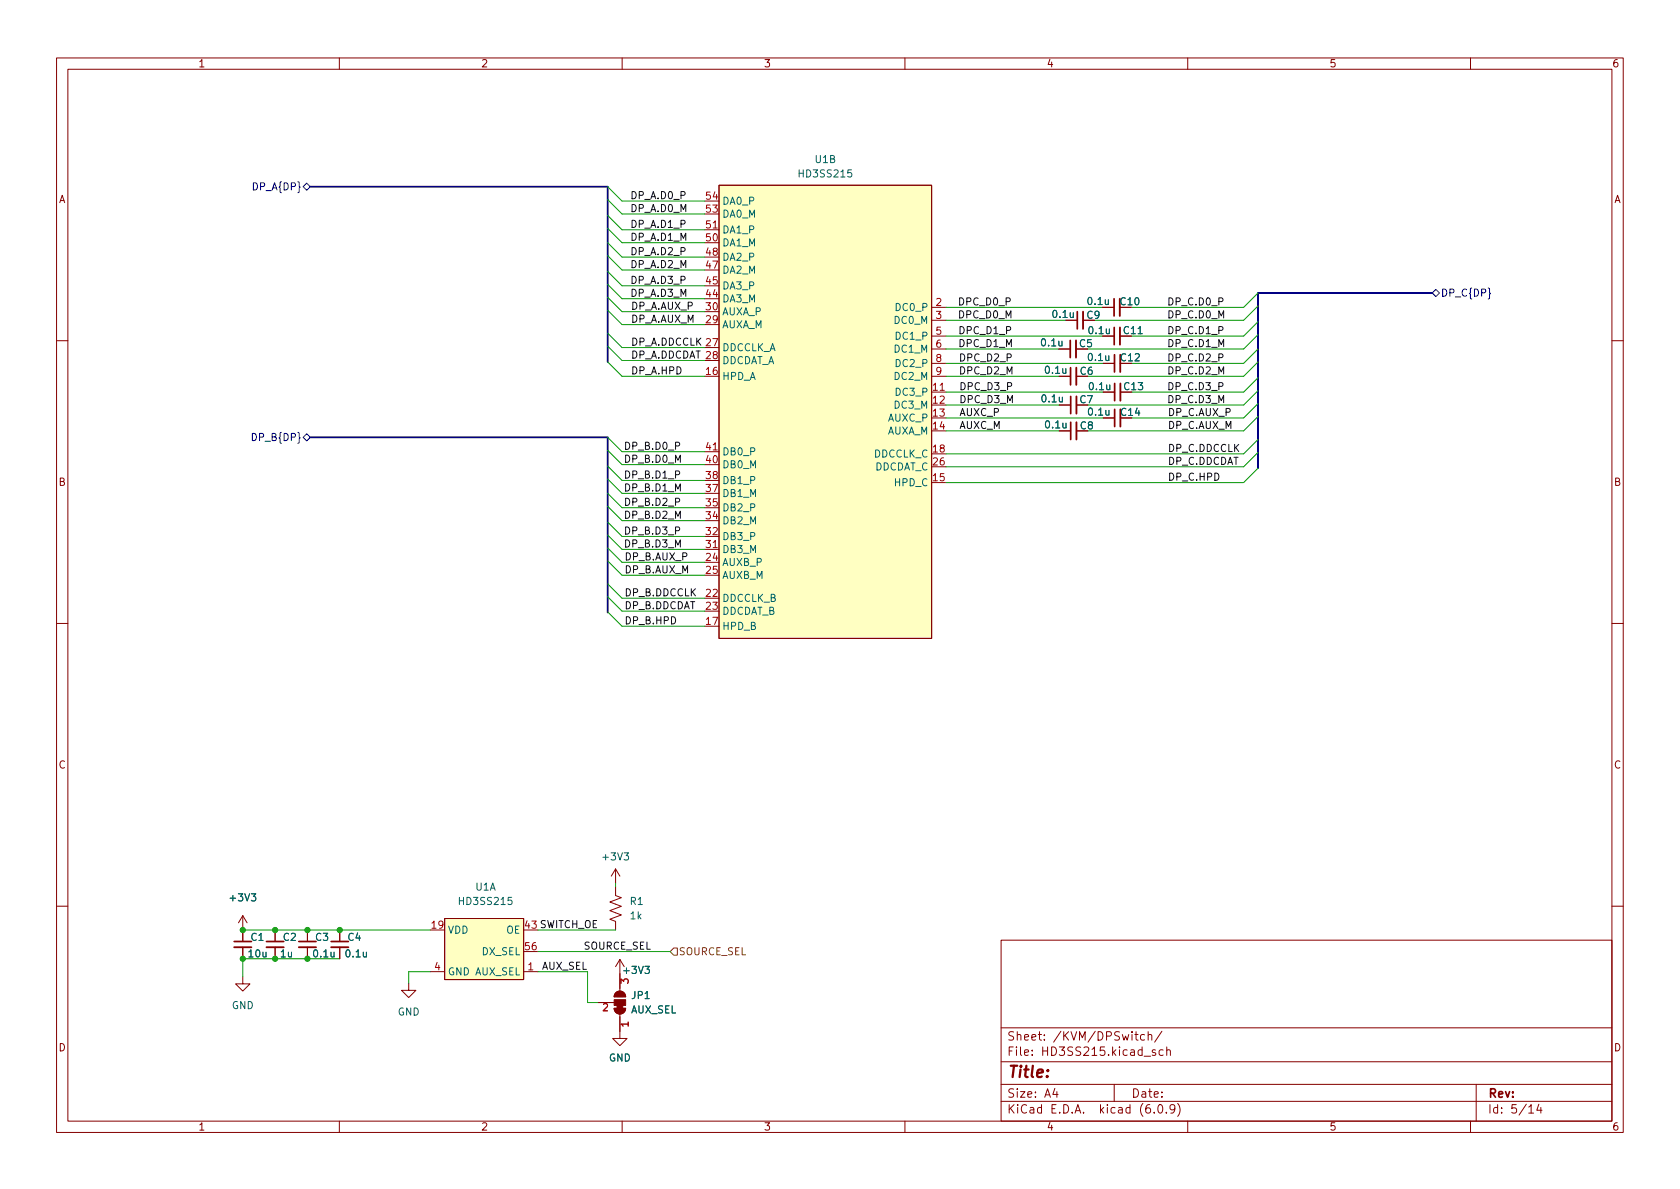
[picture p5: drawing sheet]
<svg xmlns="http://www.w3.org/2000/svg" width="297mm" height="210mm" viewBox="0 0 297 210" stroke-linecap="round" stroke-linejoin="round" font-family="sans-serif">
<g fill="none" stroke="#840000" stroke-width=".18">
<path d="M10 10.2h277v190.1h-277zM12 12.2h273v186.1h-273zM60 10.2v2M110 10.2v2M160 10.2v2M210 10.2v2M260 10.2v2M127.1 32.8h37.6v80.1h-37.6zM124.6 40.6h2.5M164.7 54.4h2.6M164.7 56.6h2.6M164.7 59.4h2.6"/>
<path d="M188.4 56.6h2.1M191.5 56.6h2M194.9 54.4h2.1M195 59.4h2M198 59.4h2.1M10 60.2h2M124.6 79.9h2.5M164.7 69.3h2.6M164.7 61.7h2.6M164.7 64.3h2.6M164.7 66.5h2.6M187.2 61.7h2"/>
<path d="M187.2 66.5h2.1M187.3 71.6h2M187.3 76.2h2M190.2 61.7h2.1M190.3 66.5h2M190.3 71.6h2.1M190.3 76.2h2.1M195 64.3h2.1M195 69.3h2.1M195 73.9h2.1M198.1 69.3h2M285 60.2h2"/>
<path d="M124.6 97.1h2.5M10 110.2h2M285 110.2h2M108.8 156.8v1.6l1.1 .3-2.1 .8 2.1 .8-2.1 .7 2.1 .8-2.1 .8 1 .3v1.6M108.8 153.7l-.7 1.2M108.8 153.7v2.5M108.8 153.7l.8 1.2M10 160.2h2M42.9 172.7v1.3h1.3l-1.3 1.3-1.2-1.3h1.2M42.9 161.9v4.6M42.9 167.5v2M42.9 161.9l-.7 1.3"/>
<path d="M42.9 161.9l.8 1.3M48.6 164.5v2M48.6 167.5v2M54.4 164.5v2M54.4 167.5v2M60.1 164.5v2M60.1 167.5v2M72.3 173.9v1.2h1.2l-1.2 1.3-1.3-1.3h1.3M76.1 171.8h2.5M78.6 162.4h14v10.8h-14zM92.6 171.8h2.5M105.8 177.3h2.8"/>
<path d="M108.6 178.3h2a1.02 1.02 0 0 1-1 1 1.02 1.02 0 0 1-1-1zM108.9 175.6a1.02 1.02 0 0 1 1.1-.3 1.02 1.02 0 0 1 .6 1h-2zM109.6 179.3v4.3h1.3l-1.3 1.3-1.3-1.3h1.3M109.6 169.7v5.6M109.6 169.7l-.8 1.2M109.6 169.7l.8 1.2M177 166.3h108v32h-108zM285 160.2h2M60 198.3v2M110 198.3v2M160 198.3v2M177 194.8h108"/>
<path d="M177 191.8h108M177 187.8h108M177 181.8h108M186.5 192.5l-.4 1h1M186.9 193v1M197 191.8v3M200.6 182.9h.6M200.9 182.4v1.3l.3 .2M202.4 183l-.5-.1-.3 .3v.4l.2 .3h.6M203 183.1l.2-.2 .4 .1v.9M203 182.4v1.5M204.1 196.7v.1"/>
<path d="M204.3 185.7l-.4-.1-.2 .2 .1 .3 .5 .1v.4h-.6M204.9 195.4l.2-.1a.81 .81 0 0 1 .6 .7 .81 .81 0 0 1-.3 .8h-.2a.81 .81 0 0 1-.6-.6 .81 .81 0 0 1 .3-.8zM205.4 182.4l-1.3 1.9M205.6 185.7l-.4-.1-.3 .3v.4l.2 .3h.5M206.2 196.7v.1M206.3 185.8l.2-.2 .4 .1v.9M206.3 185.1v1.5M207.7 196l-.3 .3h-.3l-.2-.3 .1-.6 .4-.1 .2 .2a.99 .99 0 0 1-.3 1.3h-.3M208.2 195.1a1.72 1.72 0 0 1 0 2.3M210 198.3v2M260 198.3v2M261 191.8v6.5"/>
<path d="M270.3 195.8l.4-.5v1.5M270.3 196.8h.9M272.1 195.3l-.4 1h.9M272.4 195.8v1"/>
</g>
<g fill="none" stroke="#840000" stroke-width=".33">
<path d="M191.5 55.1v3.1M198 52.8v3.1M198 57.9v3.1M190.2 60.2v3M190.3 65v3.1M190.3 70.1v3M190.3 74.7v3M198.1 62.7v3.1M198.1 67.8v3.1M198.1 72.4v3M41.4 167.5h3M47.1 167.5h3.1"/>
<path d="M52.8 167.5h3.1M58.5 167.5h3.1"/>
</g>
<g fill="none" stroke="#840000" stroke-width=".3">
<path d="M190.5 55.1v3.1M197 52.8v3.1M197 57.9v3.1M189.2 60.2v3M189.3 65v3.1M189.3 70.1v3M189.3 74.7v3M197.1 62.7v3.1M197.1 67.8v3.1M197.1 72.4v3M41.4 166.5h3M47.1 166.5h3.1"/>
<path d="M52.8 166.5h3.1M58.5 166.5h3.1"/>
</g>
<g fill="#ffffc2" stroke="#ffffc2" stroke-width=".18">
<path d="M78.6 162.4h14v10.8h-14z"/>
<path d="M127.1 32.8h37.6v80.1h-37.6z"/>
</g>
<g fill="#840000" stroke="#840000" stroke-width=".18">
<path d="M109.1 177.8h1v.5h-1z"/>
<path d="M108.6 178.3h2a1.02 1.02 0 0 1-1 1 1.02 1.02 0 0 1-1-1z"/>
<path d="M108.6 176.8h2v1h-2z"/>
<path d="M108.9 175.6a1.02 1.02 0 0 1 1.1-.3 1.02 1.02 0 0 1 .6 1h-2z"/>
</g>
<path d="M53.6 33l.6-.6 .7 .6-.7 .6zM253.2 51.8l.7-.6 .6 .6-.6 .6zM53.6 77.3l.6-.6 .7 .6-.7 .7z" fill="none" stroke="#000084" stroke-width=".18"/>
<path d="M119.1 167.6h.7v1.3h-.7l-.6-.6z" fill="none" stroke="#725600" stroke-width=".18"/>
<path d="M54.9 33h52.5v31M253.2 51.8h-30.8v31M54.9 77.3h52.5v31" fill="none" stroke="#000084" stroke-width=".3"/>
<g fill="none" stroke="#009600" stroke-width=".18">
<path d="M107.4 38.1l2.6 2.5h14.6M107.4 33l2.6 2.6h14.6M107.4 35.3l2.6 2.5h14.6M107.4 52.6l2.6 2.5h14.6M107.4 54.9l2.6 2.5h14.6M107.4 45.2l2.6 2.5h14.6M107.4 40.4l2.6 2.5h14.6M107.4 42.9l2.6 2.6h14.6M107.4 48l2.6 2.5h14.6M107.4 58.9l2.6 2.6h14.6M107.4 50.3l2.6 2.5h14.6M167.3 56.6h21.1"/>
<path d="M167.3 54.4h27.6M167.3 59.4h27.7M222.4 59.2l-2.5 2.5h-27.6M222.4 54.1l-2.5 2.5h-26.4M222.4 51.8l-2.5 2.6h-19.9M222.4 56.9l-2.5 2.5h-19.8M107.4 64l2.6 2.5h14.6M107.4 61.2l2.6 2.5h14.6M107.4 79.6l2.6 2.6h14.6M107.4 77.3l2.6 2.6h14.6M167.3 73.9h27.7M167.3 61.7h19.9"/>
<path d="M167.3 69.3h27.7M167.3 64.3h27.7M167.3 66.5h19.9M167.3 76.2h20M167.3 71.6h20M222.4 71.4l-2.5 2.5h-19.8M222.4 66.8l-2.5 2.5h-19.8M222.4 61.7l-2.5 2.6h-19.8M222.4 64l-2.5 2.5h-27.6M222.4 73.7l-2.5 2.5h-27.5M222.4 77.7l-2.5 2.6h-52.6M222.4 69.1l-2.5 2.5h-27.5"/>
<path d="M107.4 84.7l2.6 2.5h14.6M107.4 89.5l2.6 2.6h14.6M107.4 82.4l2.6 2.6h14.6M107.4 87.2l2.6 2.6h14.6M107.4 99.2l2.6 2.5h14.6M107.4 96.9l2.6 2.5h14.6M107.4 92.3l2.6 2.6h14.6M107.4 94.6l2.6 2.5h14.6M222.4 80l-2.5 2.5h-52.6M222.4 82.8l-2.5 2.5h-52.6M107.4 105.5l2.6 2.6h14.6M107.4 108.2l2.6 2.5h14.6"/>
<path d="M107.4 103.2l2.6 2.6h14.6M108.8 156.2v.6M42.9 164.5h33.2M60.1 169.5h-17.2v3.2M76.1 171.8h-3.8v2.1M95.1 164.5h13.7M95.1 171.8h8.8v5.5h1.9M95.1 168.3h23.4"/>
</g>
<g fill="#009600" stroke="#009600" stroke-width=".18">
<circle cx="42.9" cy="164.5" r=".46"/>
<circle cx="48.6" cy="164.5" r=".46"/>
<circle cx="54.4" cy="164.5" r=".46"/>
<circle cx="60.1" cy="164.5" r=".46"/>
<circle cx="54.4" cy="169.5" r=".46"/>
<circle cx="48.6" cy="169.5" r=".46"/>
<circle cx="42.9" cy="169.5" r=".46"/>
</g>
<text font-size="2.8" fill="#840000" x="178" y="190.6">Title:</text>
<g font-size="2.1" fill="#840000">
<text x="178" y="184">Sheet: /KVM/DPSwitch/</text>
<text x="178" y="186.7">File: HD3SS215.kicad_sch</text>
<text x="178" y="196.9">KiCad E.D.A. kicad (6.0.9)</text>
<text x="178" y="194.1">Size: A4</text>
<text x="200" y="194.1">Date:</text>
<text x="263" y="194.1">Rev:</text>
<text x="263" y="196.9">Id: 5/14</text>
</g>
<g font-size="1.8" fill="#840000">
<text x="35" y="11.9">1</text>
<text x="85" y="11.9">2</text>
<text x="135" y="11.9">3</text>
<text x="185" y="11.9">4</text>
<text x="235" y="11.9">5</text>
<text x="285" y="11.9">6</text>
<text x="10.3" y="35.9">A</text>
<text x="285.3" y="35.9">A</text>
<text x="198.1" y="54">C10</text>
<text x="198.2" y="63.9">C12</text>
<text x="198.3" y="73.5">C14</text>
<text x="10.3" y="85.9">B</text>
<text x="285.3" y="85.9">B</text>
<text x="10.3" y="135.9">C</text>
<text x="285.3" y="135.9">C</text>
<text x="10.3" y="185.9">D</text>
<text x="285.3" y="185.9">D</text>
<text x="35" y="199.9">1</text>
<text x="85" y="199.9">2</text>
<text x="135" y="199.9">3</text>
<text x="185" y="199.9">4</text>
<text x="235" y="199.9">5</text>
<text x="285" y="199.9">6</text>
</g>
<g font-size="1.8" fill="#006464">
<text x="144.2" y="28.8">U1B</text>
<text x="141.5" y="31.4">HD3SS215</text>
<text x="127.6" y="41.3">DA1_P</text>
<text x="127.6" y="38.5">DA0_M</text>
<text x="127.6" y="36.2">DA0_P</text>
<text x="127.6" y="46.1">DA2_P</text>
<text x="127.6" y="43.6">DA1_M</text>
<text x="127.6" y="53.5">DA3_M</text>
<text x="127.6" y="51.2">DA3_P</text>
<text x="127.6" y="48.4">DA2_M</text>
<text x="192.4" y="53.9">0.1u</text>
<text x="127.6" y="58">AUXA_M</text>
<text x="127.6" y="55.7">AUXA_P</text>
<text x="158.2" y="57.3">DC0_M</text>
<text x="158.5" y="55">DC0_P</text>
<text x="186.2" y="56.2">0.1u</text>
<text x="192.2" y="56.4">C9</text>
<text x="192.6" y="59.1">0.1u</text>
<text x="198.7" y="59.1">C11</text>
<text x="127.6" y="62.1">DDCCLK_A</text>
<text x="127.6" y="64.4">DDCDAT_A</text>
<text x="158.2" y="62.4">DC1_M</text>
<text x="158.5" y="60.1">DC1_P</text>
<text x="158.5" y="64.9">DC2_P</text>
<text x="184.2" y="61.2">0.1u</text>
<text x="190.9" y="61.4">C5</text>
<text x="192.5" y="63.8">0.1u</text>
<text x="127.6" y="67.2">HPD_A</text>
<text x="158.2" y="67.2">DC2_M</text>
<text x="158.5" y="70">DC3_P</text>
<text x="184.3" y="71.1">0.1u</text>
<text x="184.9" y="66.1">0.1u</text>
<text x="190.9" y="71.3">C7</text>
<text x="191" y="66.3">C6</text>
<text x="192.7" y="69">0.1u</text>
<text x="198.8" y="69">C13</text>
<text x="156.7" y="76.8">AUXA_M</text>
<text x="157" y="74.5">AUXC_P</text>
<text x="158.2" y="72.3">DC3_M</text>
<text x="184.9" y="75.7">0.1u</text>
<text x="191" y="75.9">C8</text>
<text x="192.5" y="73.5">0.1u</text>
<text x="127.6" y="82.8">DB0_M</text>
<text x="127.6" y="80.5">DB0_P</text>
<text x="154.5" y="80.9">DDCCLK_C</text>
<text x="154.5" y="83.2">DDCDAT_C</text>
<text x="127.6" y="87.9">DB1_M</text>
<text x="127.6" y="85.6">DB1_P</text>
<text x="158.2" y="86">HPD_C</text>
<text x="127.6" y="95.5">DB3_P</text>
<text x="127.6" y="92.7">DB2_M</text>
<text x="127.6" y="90.4">DB2_P</text>
<text x="127.6" y="100.1">AUXB_P</text>
<text x="127.6" y="97.8">DB3_M</text>
<text x="127.6" y="106.4">DDCCLK_B</text>
<text x="127.6" y="102.4">AUXB_M</text>
<text x="127.6" y="111.4">HPD_B</text>
<text x="127.6" y="108.7">DDCDAT_B</text>
<text x="106.7" y="152.1">+3V3</text>
<text x="40.8" y="159.4">+3V3</text>
<text x="81.4" y="160">HD3SS215</text>
<text x="84.1" y="157.5">U1A</text>
<text x="111.4" y="160">R1</text>
<text x="44.4" y="166.4">C1</text>
<text x="50.1" y="166.4">C2</text>
<text x="55.8" y="166.4">C3</text>
<text x="61.5" y="166.4">C4</text>
<text x="79.1" y="165.1">VDD</text>
<text x="89.5" y="165.1">OE</text>
<text x="111.5" y="162.6">1k</text>
<text x="44" y="169.3">10u</text>
<text x="49.6" y="169.3">1u</text>
<text x="55.5" y="169.3">0.1u</text>
<text x="61.2" y="169.3">0.1u</text>
<text x="79.1" y="172.5">GND AUX_SEL</text>
<text x="85.2" y="168.9">DX_SEL</text>
<text x="110.4" y="172.2">+3V3</text>
<text x="41" y="178.4">GND</text>
<text x="70.3" y="179.6">GND</text>
<text x="111.5" y="179.2">AUX_SEL</text>
<text x="111.7" y="176.7">JP1</text>
<text x="107.6" y="187.7">GND</text>
</g>
<g font-size="1.8" fill="#000084">
<text x="44.9" y="33.6">DP_A{DP}</text>
<text x="254.7" y="52.4">DP_C{DP}</text>
<text x="44.9" y="78">DP_B{DP}</text>
</g>
<g font-size="1.8" fill="#0f0f0f">
<text x="111.4" y="35.2">DP_A.D0_P</text>
<text x="111.4" y="37.5">DP_A.D0_M</text>
<text x="111.4" y="40.3">DP_A.D1_P</text>
<text x="111.4" y="45.1">DP_A.D2_P</text>
<text x="111.4" y="47.4">DP_A.D2_M</text>
<text x="111.4" y="42.6">DP_A.D1_M</text>
<text x="111.4" y="52.5">DP_A.D3_M</text>
<text x="111.4" y="50.2">DP_A.D3_P</text>
<text x="111.5" y="54.8">DP_A.AUX_P</text>
<text x="111.5" y="57">DP_A.AUX_M</text>
<text x="169.3" y="56.3">DPC_D0_M</text>
<text x="169.3" y="54">DPC_D0_P</text>
<text x="169.4" y="59.1">DPC_D1_P</text>
<text x="206.3" y="59.1">DP_C.D1_P</text>
<text x="206.3" y="54">DP_C.D0_P</text>
<text x="206.3" y="56.3">DP_C.D0_M</text>
<text x="111.5" y="63.4">DP_A.DDCDAT 28</text>
<text x="111.5" y="61.1">DP_A.DDCCLK 27</text>
<text x="169.4" y="61.4">DPC_D1_M</text>
<text x="169.5" y="63.9">DPC_D2_P</text>
<text x="206.3" y="61.4">DP_C.D1_M</text>
<text x="206.3" y="63.9">DP_C.D2_P</text>
<text x="111.5" y="66.2">DP_A.HPD</text>
<text x="169.5" y="66.2">DPC_D2_M</text>
<text x="169.5" y="69">DPC_D3_P</text>
<text x="169.5" y="71.3">DPC_D3_M</text>
<text x="206.3" y="66.2">DP_C.D2_M</text>
<text x="206.3" y="69">DP_C.D3_P</text>
<text x="206.3" y="71.3">DP_C.D3_M</text>
<text x="169.6" y="73.6">AUXC_P</text>
<text x="169.6" y="75.8">AUXC_M</text>
<text x="206.4" y="75.8">DP_C.AUX_M</text>
<text x="206.4" y="73.6">DP_C.AUX_P</text>
<text x="110.2" y="81.8">DP_B.D0_M</text>
<text x="110.2" y="79.5">DP_B.D0_P</text>
<text x="206.4" y="79.9">DP_C.DDCCLK</text>
<text x="206.4" y="82.2">DP_C.DDCDAT</text>
<text x="110.2" y="86.9">DP_B.D1_M</text>
<text x="110.2" y="84.6">DP_B.D1_P</text>
<text x="110.2" y="89.4">DP_B.D2_P</text>
<text x="206.4" y="85">DP_C.HPD</text>
<text x="110.2" y="91.7">DP_B.D2_M</text>
<text x="110.2" y="94.5">DP_B.D3_P</text>
<text x="110.2" y="96.8">DP_B.D3_M</text>
<text x="110.4" y="101.4">DP_B.AUX_M</text>
<text x="110.4" y="99.1">DP_B.AUX_P</text>
<text x="110.4" y="107.7">DP_B.DDCDAT</text>
<text x="110.4" y="105.4">DP_B.DDCCLK</text>
<text x="110.4" y="110.4">DP_B.HPD</text>
<text x="92.9" y="164.2">43 SWITCH_OE</text>
<text x="103.1" y="167.9">SOURCE_SEL</text>
<text x="95.8" y="171.5">AUX_SEL</text>
</g>
<g font-size="1.8" fill="#a90000">
<text x="124.9" y="35.3">54</text>
<text x="124.9" y="40.4">51</text>
<text x="124.9" y="37.6">53</text>
<text x="124.9" y="47.5">47</text>
<text x="124.9" y="45.2">48</text>
<text x="124.9" y="42.7">50</text>
<text x="124.9" y="52.6">44</text>
<text x="124.9" y="50.3">45</text>
<text x="124.9" y="57.1">29</text>
<text x="124.9" y="54.9">30</text>
<text x="165.5" y="54.1">2</text>
<text x="165.5" y="56.4">3</text>
<text x="165.5" y="59.2">5</text>
<text x="165.5" y="61.5">6</text>
<text x="165.5" y="64">8</text>
<text x="124.9" y="66.3">16</text>
<text x="165" y="69.1">11</text>
<text x="165" y="71.4">12</text>
<text x="165.5" y="66.3">9</text>
<text x="165" y="73.7">13</text>
<text x="165" y="75.9">14</text>
<text x="124.9" y="81.9">40</text>
<text x="124.9" y="79.6">41</text>
<text x="165" y="80">18</text>
<text x="165" y="82.3">26</text>
<text x="124.9" y="89.5">35</text>
<text x="124.9" y="87">37</text>
<text x="124.9" y="84.7">38</text>
<text x="165" y="85.1">15</text>
<text x="124.9" y="94.6">32</text>
<text x="124.9" y="91.8">34</text>
<text x="124.9" y="99.2">24</text>
<text x="124.9" y="101.5">25</text>
<text x="124.9" y="96.9">31</text>
<text x="124.9" y="105.5">22</text>
<text x="124.9" y="107.8">23</text>
<text x="124.9" y="110.5">17</text>
<text x="76.4" y="164.2">19</text>
<text x="76.9" y="171.6">4</text>
<text x="92.9" y="168">56</text>
<text x="93.4" y="171.6">1</text>
<text x="111.1" y="174" transform="rotate(-90 111.1 174)">3</text>
<text x="106.6" y="178.8">2</text>
<text x="111.1" y="181.6" transform="rotate(-90 111.1 181.6)">1</text>
</g>
<text font-size="1.8" fill="#725600" x="120" y="168.9">SOURCE_SEL</text>
</svg>
